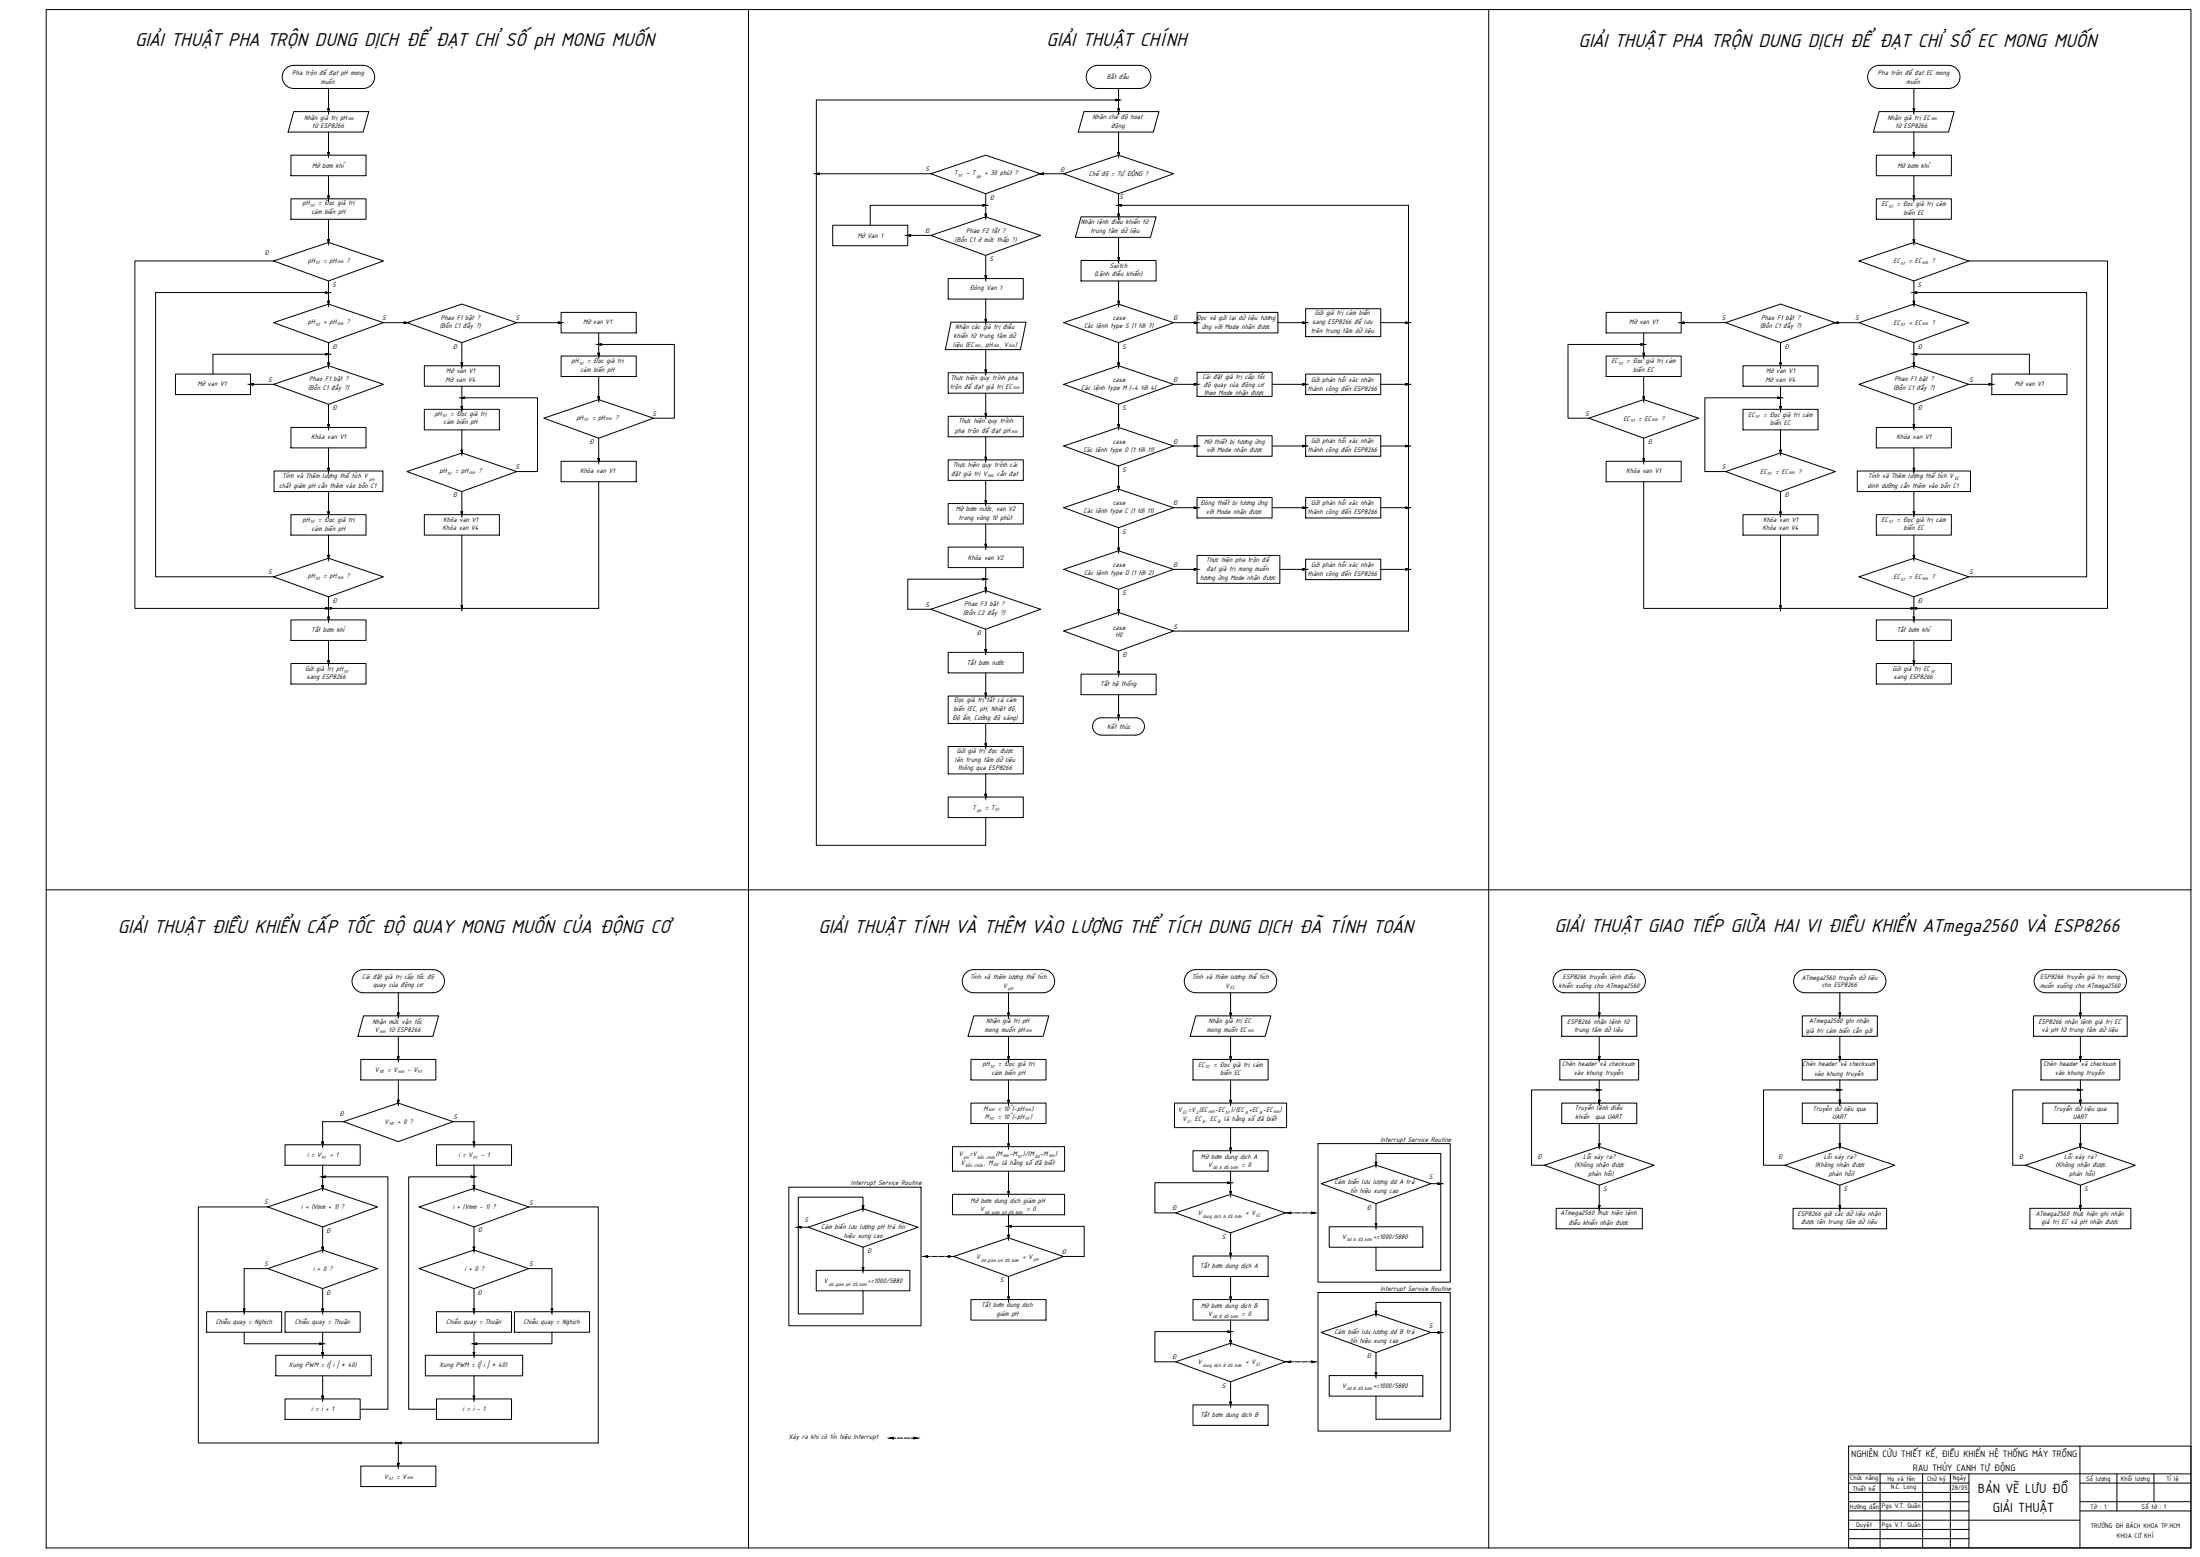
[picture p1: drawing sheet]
<svg xmlns="http://www.w3.org/2000/svg" width="1189mm" height="841mm" viewBox="0 0 1189 841" stroke-linecap="round" stroke-linejoin="round" font-family="sans-serif">
<!-- layer: Continuous-extra thick -->
<path d="M25 5h1159v831h-1159z" fill="none" stroke="#000" stroke-width=".54"/>
<!-- layer: Dam den -->
<g fill="none" stroke="#000" stroke-width=".54">
<path d="M154 37l3-1 2-1h37a6 6 0 0 1 6 7 6 6 0 0 1-6 6h-37a6 6 0 0 1-6-4 6 6 0 0 1 1-7zM589 37l2-1 2-1h23a6 6 0 0 1 6 7 6 6 0 0 1-6 6h-23a6 6 0 0 1-6-4 6 6 0 0 1 2-7zM1015 35a6 6 0 0 0-6 7 6 6 0 0 0 6 6M1016 35h37a6 6 0 0 1 6 7 6 6 0 0 1-6 6h-37M177 59l1 1M178 48v12M178 59v1M603 54h1h-1M604 59v1M604 48v12M605 59l-1 1M1034 59v1"/>
<path d="M1034 48v12M1035 59l-1 1M159 60h40l-3 11h-40zM178 71v13M586 60h40l-3 11h-40zM604 71v13M1015 60h41l-3 11h-41zM1034 71v13M157 84h41v11h-41zM177 82l1 2M178 95v12M178 82v2"/>
<path d="M443 93l-2 1h2M503 94l30-10 29 10-29 11zM562 94l2-1v1zM562 94h13M575 94l29-10 30 10-30 11zM604 82v2M605 82l-1 2M1014 84h41v11h-41zM1034 82v2M1034 95v12M1035 82l-1 2M157 107h41v11h-41z"/>
<path d="M177 106l1 1M178 118v13l-1-2M178 106v1M531 110l2 1h-2M532 116l1 1M533 105v12M533 116v1M584 117h41l-3 11h-41zM604 116v1M604 105v12M605 116l-1 1M606 110l-2 1h2"/>
<path d="M1014 107h41v11h-41zM1034 106v1M1034 118v13v-2M1035 106l-1 1M177 129h1v2zM450 122h41v11h-41zM491 127h1v1zM491 127h12M503 127l30-10 29 10-29 11zM533 138v12M604 128v13l1-2M1034 129h1l-1 2z"/>
<path d="M148 141l30-10 29 10-29 11zM178 152v12M178 158h-2M512 150h41v12h-41zM532 149l1 1M533 149v1M584 141h41v11h-41zM604 152v12M1005 141l29-10 30 10-30 11zM1034 152v12M1036 158h-2h2M148 174l30-10 29 10-29 11z"/>
<path d="M177 163h1v1zM207 174h11M218 174h2l-2 1zM220 174l30-10 29 10-29 11zM279 174h23M302 174h1l-1 1zM303 169h41v11h-41zM324 180v12M514 174h40l-3 15h-40zM532 173l1 1M533 162v12M533 173v1"/>
<path d="M575 174l29-10 30 10-30 11zM604 163v1M605 163l-1 1M645 174h2l-2 1zM647 169h44v11h-44zM704 174h2l-2 1M706 167h40v15h-40zM760 174h1l-1 1M868 169h41v11h-41zM888 180v12M909 174h1v1zM910 174h23"/>
<path d="M933 174l29-10 30 10-30 11zM992 174h1v1zM993 174h12M1005 174l29-10 30 10-30 11zM1034 163h1l-1 1zM115 191h63l-2 1M177 196h1v2zM178 185v13M229 198h41v11h-41zM249 196h1v2zM250 185v13M303 192h41v11h-41z"/>
<path d="M323 191h1v1zM325 186h-1h1M532 200l1 1M533 189v12M533 200v1M604 196v2M604 185v13M605 196l-1 2M868 192h41v11h-41zM887 186h1h-1M888 191h1l-1 1zM942 198h40v11h-40z"/>
<path d="M962 196h1l-1 2zM962 185v13M1034 196h1l-1 2zM1034 191h2v1zM1034 185v13M1036 191h61M95 202h40v11h-40zM135 208l2-1v1zM135 208h13M148 208l30-10 29 10-29 10zM178 218v13M249 220h1v1z"/>
<path d="M250 209v12M251 214l-1 1h1M323 214h1v2zM324 203v13M512 201h41v11h-41zM533 212v13M575 208l29-10 30 10-30 10zM604 218v13M645 207l2 1h-2zM647 201h40v13h-40zM704 207l2 1h-2M706 202h40v11h-40z"/>
<path d="M760 207l1 1h-1M888 214h1l-1 2zM888 203v13M961 214l1 1h-1M962 220h1l-1 1zM962 209v12M1005 208l29-10 30 10-30 10zM1034 218v13M1064 208h12M1075 207l1 1h-1zM1076 202h41v11h-41zM157 231h41v11h-41z"/>
<path d="M177 229h1v2zM229 221h41v11h-41zM250 232v13M294 226l30-10 29 10-29 11zM324 237v12M512 225h41v11h-41zM532 223l1 2M533 236v12M533 223v2M604 229v2M605 229l-1 2M647 235h40v11h-40z"/>
<path d="M706 235h40v11h-40zM859 226l29-10 30 10-30 11zM888 237v12M942 221h40v11h-40zM962 232v13M1014 231h41v11h-41zM1034 229h1l-1 2zM148 254h59v12h-59zM177 253h1v1zM178 242v12M220 255l30-10 29 10-29 11zM249 243h1v2z"/>
<path d="M303 249h41v11h-41zM323 248h1v1zM512 248h41v12h-41zM532 247l1 1M533 260v12M533 247v1M575 241l29-10 30 10-30 11zM604 252v12M645 241h2h-2zM704 241h2h-2M760 241h1h-1M868 249h41v11h-41z"/>
<path d="M888 248h1l-1 1zM933 255l29-10 30 10-30 11zM962 243h1l-1 2zM1004 254h61v12h-61zM1034 253h1l-1 1zM1034 242v12M157 278h41v11h-41zM177 276h1v2zM178 266v12M229 278h41v11h-41zM249 276h1v2zM250 266v12"/>
<path d="M512 272h41v11h-41zM532 270l1 2M533 270v2M575 274l29-10 30 10-30 11zM604 263v1M605 263l-1 1M645 274h2l-2 1zM647 269h40v11h-40zM704 274h2l-2 1M706 269h40v11h-40zM760 274h1l-1 1M942 278h40v11h-40z"/>
<path d="M962 276h1l-1 2zM962 266v12M1014 278h41v11h-41zM1034 266v12l1-2M178 289v13M512 296h41v11h-41zM532 294l1 2M533 283v13M533 294v2M604 296v2M604 285v13M605 296l-1 2"/>
<path d="M1034 289v13M148 312l30-10 29 10-29 10zM177 300h1v2zM531 312l2 1h-2M532 318l1 1M533 307v12M533 318v1M575 308l29-10 30 10-30 10zM604 318v13M645 307l2 1h-2zM647 300h45v15h-45zM704 307l2 1h-2"/>
<path d="M706 302h40v11h-40zM760 307l1 1h-1M1005 312l29-10 30 10-30 10zM1034 300h1l-1 2zM157 335h41v11h-41zM176 329h3M177 333h1v2zM178 322v13M249 327l1 2v-2M491 329h12M503 329l30-10 29 10-29 11zM533 340v12l-1-1"/>
<path d="M604 329v2M605 329l-1 2M962 327v2l1-2M1014 335h41v11h-41zM1033 328l1 1h-1M1034 333h1l-1 2zM1034 322v13M1036 328l-2 1h2M157 358h41v11h-41zM177 357h1v1zM178 346v12M512 352h41v11h-41z"/>
<path d="M532 351h1v1zM575 341l29-10 30 10-30 11zM604 352v12M1014 358h41v11h-41zM1034 357h1l-1 1zM1034 346v12M512 376h41v15h-41zM532 374l1 2M533 363v13M533 374v2M584 364h41v11h-41zM604 363v1"/>
<path d="M604 375v13M605 363l-1 1M533 391v12M595 388a5 5 0 0 0-5 4 5 5 0 0 0 5 5M595 388h19M604 386v2M605 386l-1 2M614 388a5 5 0 0 1 4 4 5 5 0 0 1-4 5h-19M512 403h41v15h-41zM532 402l1 1M533 418v13l-1-2M533 402v1"/>
<path d="M512 431h41v11h-41zM532 429h1v2zM192 526l3-2h1h38a6 6 0 0 1 6 6 6 6 0 0 1-6 6h-38a6 6 0 0 1-5-4 6 6 0 0 1 1-6zM215 536v13M522 526l2-2h2h38a6 6 0 0 1 6 6 6 6 0 0 1-6 6h-38a6 6 0 0 1-6-4 6 6 0 0 1 2-6zM545 536v13M665 536v13M684 524a6 6 0 0 1 6 6 6 6 0 0 1-6 6M684 524h-38a6 6 0 0 0-6 6 6 6 0 0 0 6 6h38M845 524a6 6 0 0 0-6 6 6 6 0 0 0 6 6M846 524h37a6 6 0 0 1 6 6 6 6 0 0 1-6 6h-37M864 536v13"/>
<path d="M975 524a6 6 0 0 0-6 6 6 6 0 0 0 6 6M976 524h37a6 6 0 0 1 6 6 6 6 0 0 1-6 6h-37M994 536v13M1101 526l2-2h2h38a6 6 0 0 1 6 6 6 6 0 0 1-6 6h-38a6 6 0 0 1-5-4 6 6 0 0 1 1-6zM1124 536v13M196 549h41l-3 11h-41zM215 547v2M215 560v12M216 547l-1 2M526 549h41l-3 11h-41zM545 547v2M545 560v12"/>
<path d="M646 549h41l-3 11h-41zM665 547v2M665 560v12M844 549h40v11h-40zM864 547h1l-1 2zM864 560v12M974 549h41v11h-41zM994 547h1l-1 2zM994 560v12M1099 549h51v11h-51zM1124 547h1l-1 2zM1124 560v12"/>
<path d="M195 572h41v11h-41zM215 571v1M216 571l-1 1M525 572h40v11h-40zM545 571v1M645 572h40v11h-40zM665 571v1M843 572h43v11h-43zM864 571h1l-1 1zM974 572h41v11h-41zM994 571h1l-1 1zM1103 572h43v11h-43z"/>
<path d="M1124 571h1l-1 1zM215 594v2M215 583v13M216 594l-1 2M525 596h40v11h-40zM545 594v2M545 583v13M635 596h60v13h-60zM665 594v2M665 583v13M844 596h40v11h-40zM863 588l1 1h-1z"/>
<path d="M864 594h1l-1 2zM864 589h-36v40h7M864 583v13M974 596h41v11h-41zM993 588l1 1h-1zM994 594h1l-1 2zM994 589h-41v40h12M994 583v13M1104 596h41v11h-41zM1123 588l1 1h-1zM1124 594h1l-1 2zM1124 589h-36v40h7"/>
<path d="M1124 583v13M154 618h41v11h-41zM174 617h1l-1 1zM174 606v12v-1M186 606l29-10 30 10-30 11zM236 618h40v11h-40zM256 617h1l-1 1zM256 606v12v-1M515 619h60v14h-60zM545 618v1M545 607v12M665 609v13"/>
<path d="M864 618h1l-1 1zM864 607v12M994 618h1l-1 1zM994 607v12M1124 618h1l-1 1zM1124 607v12M174 629v13v-2M176 635l-2 1h2M255 635l1 1h-1M256 629v13v-2M545 633v12M645 622h40v11h-40z"/>
<path d="M663 638l2 1h-2M665 620v2M665 633v12M714 639l30-10 29 10-29 11zM743 628l1 1v-1M777 639h2l-2 1M835 629l29-10 30 10-30 11zM965 629l29-10 30 10-30 11zM1095 629l29-10 30 10-30 11zM145 652l29-10 30 10-30 11zM174 640h1l-1 2zM227 652l29-10 30 10-30 11z"/>
<path d="M256 640h1l-1 2zM466 651v2l1-2M515 645h60v11h-60zM545 644v1M545 656v13M635 655l30-10 30 10-30 11zM665 644v1M697 655h-1l1 1M697 655h2M700 655h3M703 655h3M707 655h2"/>
<path d="M709 655h1l-1 1zM744 650v13M841 653h47v11h-47zM864 651h1l-1 2zM864 640v13M969 653h50v11h-50zM994 651h1l-1 2zM994 640v13M1097 653h54v11h-54zM1124 651h1l-1 2zM1124 640v13M174 674h1l-1 1z"/>
<path d="M174 663v12v-1M256 674h1l-1 1zM256 663v12v-1M433 663h-2h2M437 663l29-10 30 10-30 11zM466 674v12M500 679l1-1v1zM501 679h2M503 679h4M507 679h3M511 679h2M513 678l1 1h-1"/>
<path d="M515 679l30-10 30 10-30 10zM545 667v2M547 662h-2l2 1M645 678h40v11h-40zM665 677v1M665 666v12M718 663h51v11h-51zM743 661l1 2M744 674v12M744 661v2M132 685v24v-2M145 685l29-10 30 10-30 11z"/>
<path d="M174 696v13v-2M227 685l29-10 30 10-30 11zM256 696v13v-2M298 685v24v-2M441 686h51v11h-51zM466 685v1M466 697v13M467 685l-1 1M545 689v13M665 689v13M112 709h40v11h-40zM132 707v2z"/>
<path d="M154 709h41v11h-41zM174 707h1l-1 2zM174 720v12v-1M236 709h40v11h-40zM256 707h1l-1 2zM256 720v12v-1M278 709h41v11h-41zM298 707h1l-1 2zM525 702h40v11h-40zM545 700v2M645 702h40v11h-40zM663 719h2l-2 1"/>
<path d="M665 700v2M665 713v13M714 720l30-10 29 10-29 11zM743 708l1 2v-2M777 719l2 1h-2M149 732h52v11h-52zM173 725l1 1h-1M174 731h1l-1 1zM230 732h52v11h-52zM256 731h1l-1 1zM258 725l-2 1h2M635 736l30-10 30 10-30 10z"/>
<path d="M665 724v2M697 735l-1 1h1M697 736h2M700 736h3M703 736h3M707 736h2M709 735l1 1h-1zM744 731v12M154 756h41v11h-41zM174 754h1l-1 2zM174 743v13v-2M236 756h40v11h-40z"/>
<path d="M256 754h1l-1 2zM256 743v13v-2M645 759h40v11h-40zM665 757v2M665 746v13M718 743h51v11h-51zM743 742l1 1M744 754v13M744 742v1M214 779h1l-1 1M215 779v13v-2M217 779h-2l2 1"/>
<path d="M481 777l2-1v1zM483 777h1M485 777h3M489 777h3M492 777h2M494 776l1 1h-1M195 792h41v11h-41zM215 790h1l-1 2z"/>
</g>
<g fill="#000" stroke="#000" stroke-width=".54">
<path d="M177 59h1v1zM178 59v1z"/>
<path d="M603 54h1zM603 54h1z"/>
<path d="M604 59v1zM604 59v1l1-1z"/>
<path d="M1034 59v1zM1034 59v1l1-1z"/>
<path d="M177 82h1v2zM178 82v2z"/>
<path d="M441 94l2-1zM441 94h2z"/>
<path d="M562 94l2-1zM562 94h2z"/>
<path d="M604 82v2zM604 82v2l1-2z"/>
<path d="M1034 82v2zM1034 82v2l1-2z"/>
<path d="M177 106h1v1zM178 106v1z"/>
<path d="M531 110l2 1h-2zM531 111h2z"/>
<path d="M532 116l1 1zM533 116v1v-1z"/>
<path d="M604 116v1zM604 116v1l1-1z"/>
<path d="M604 111h2v-1zM604 111h2z"/>
<path d="M1034 106v1zM1034 106v1l1-1z"/>
<path d="M177 129h1v2zM178 129v2z"/>
<path d="M491 127h1zM491 127h1v1z"/>
<path d="M604 139v2zM604 139v2l1-2z"/>
<path d="M1034 129v2zM1034 129v2l1-2z"/>
<path d="M176 158h2zM176 158h2z"/>
<path d="M532 149l1 1zM533 149v1v-1z"/>
<path d="M1034 158h2zM1034 158h2z"/>
<path d="M177 163h1v1zM178 163v1z"/>
<path d="M218 174h2zM218 174v1l2-1z"/>
<path d="M302 174h1zM302 174v1l1-1z"/>
<path d="M532 173l1 1zM533 173v1v-1z"/>
<path d="M604 163v1zM604 163v1l1-1z"/>
<path d="M645 174h2zM645 174v1l2-1z"/>
<path d="M704 174h2zM704 174v1l2-1z"/>
<path d="M760 174h1zM760 174v1l1-1z"/>
<path d="M909 174h1zM909 174l1 1v-1z"/>
<path d="M992 174h1zM992 174l1 1v-1z"/>
<path d="M1034 163v1zM1034 163v1l1-1z"/>
<path d="M176 191h2zM176 191h2z"/>
<path d="M177 196h1v2zM178 196v2z"/>
<path d="M250 196v2zM249 196l1 2v-2z"/>
<path d="M324 191v1zM323 191l1 1v-1z"/>
<path d="M324 186h1zM324 186h1z"/>
<path d="M532 200l1 1zM533 200v1v-1z"/>
<path d="M604 196v2zM604 196v2l1-2z"/>
<path d="M887 186h1zM887 186h1h-1z"/>
<path d="M888 191v1zM888 191v1l1-1z"/>
<path d="M962 196v2zM962 196v2z"/>
<path d="M1034 196v2zM1034 196v2l1-2z"/>
<path d="M1034 191h2zM1034 191l2 1z"/>
<path d="M135 208l2-1zM135 208h2z"/>
<path d="M250 220v1zM249 220l1 1v-1z"/>
<path d="M250 215h1v-1zM250 215h1z"/>
<path d="M324 214v2zM323 214l1 2v-2z"/>
<path d="M645 207l2 1zM645 208h2z"/>
<path d="M704 207l2 1zM704 208h2z"/>
<path d="M760 207l1 1zM760 208h1z"/>
<path d="M888 214v2zM888 214v2l1-2z"/>
<path d="M961 214v1h1zM961 215h1z"/>
<path d="M962 220v1zM962 220v1z"/>
<path d="M1075 207l1 1zM1075 208h1h-1z"/>
<path d="M177 229h1v2zM178 229v2z"/>
<path d="M532 223l1 2zM533 223v2v-2z"/>
<path d="M604 229v2zM604 229v2l1-2z"/>
<path d="M1034 229v2zM1034 229v2l1-2z"/>
<path d="M177 253h1v1zM178 253v1z"/>
<path d="M250 243v2zM249 243l1 2v-2z"/>
<path d="M324 248v1zM323 248l1 1v-1z"/>
<path d="M532 247l1 1zM533 247v1v-1z"/>
<path d="M645 241h2zM645 241h2z"/>
<path d="M704 241h2zM704 241h2z"/>
<path d="M760 241h1zM760 241h1z"/>
<path d="M888 248v1zM888 248v1l1-1z"/>
<path d="M962 243v2zM962 243v2z"/>
<path d="M1034 253v1zM1034 253v1l1-1z"/>
<path d="M177 276h1v2zM178 276v2z"/>
<path d="M250 276v2zM249 276l1 2v-2z"/>
<path d="M532 270l1 2zM533 270v2v-2z"/>
<path d="M604 263v1zM604 263v1l1-1z"/>
<path d="M645 274h2zM645 274v1l2-1z"/>
<path d="M704 274h2zM704 274v1l2-1z"/>
<path d="M760 274h1zM760 274v1l1-1z"/>
<path d="M962 276v2zM962 276v2z"/>
<path d="M1034 276v2zM1034 276v2l1-2z"/>
<path d="M532 294l1 2zM533 294v2v-2z"/>
<path d="M604 296v2zM604 296v2l1-2z"/>
<path d="M177 300h1v2zM178 300v2z"/>
<path d="M531 312l2 1h-2zM531 313h2z"/>
<path d="M532 318l1 1zM533 318v1v-1z"/>
<path d="M645 307l2 1zM645 308h2z"/>
<path d="M704 307l2 1zM704 308h2z"/>
<path d="M760 307l1 1zM760 308h1z"/>
<path d="M1034 300v2zM1034 300v2l1-2z"/>
<path d="M176 328v1h2zM176 329h2z"/>
<path d="M177 333h1v2zM178 333v2z"/>
<path d="M178 329h1v-1zM178 329h1z"/>
<path d="M249 327h1v2zM250 327v2z"/>
<path d="M604 329v2zM604 329v2l1-2z"/>
<path d="M962 327v2zM962 327v2z"/>
<path d="M1033 328v1h1zM1033 329h1z"/>
<path d="M1034 333v2zM1034 333v2l1-2z"/>
<path d="M1034 329h2v-1zM1034 329h2z"/>
<path d="M177 357h1v1zM178 357v1z"/>
<path d="M533 351v1zM532 351l1 1z"/>
<path d="M1034 357v1zM1034 357v1l1-1z"/>
<path d="M532 374l1 2zM533 374v2v-2z"/>
<path d="M604 363v1zM604 363v1l1-1z"/>
<path d="M604 386v2zM604 386v2l1-2z"/>
<path d="M532 402l1 1zM533 402v1v-1z"/>
<path d="M533 429v2zM532 429l1 2z"/>
<path d="M215 547v2zM215 547v2z"/>
<path d="M545 547v2zM545 547v2v-2z"/>
<path d="M665 547v2zM665 547v2z"/>
<path d="M864 547v2zM864 547v2l1-2z"/>
<path d="M994 547v2zM994 547v2z"/>
<path d="M1124 547v2zM1124 547v2z"/>
<path d="M215 571v1zM215 571v1z"/>
<path d="M545 571v1zM545 571v1v-1z"/>
<path d="M665 571v1zM665 571v1z"/>
<path d="M864 571v1zM864 571v1l1-1z"/>
<path d="M994 571v1zM994 571v1z"/>
<path d="M1124 571v1zM1124 571v1z"/>
<path d="M215 594v2zM215 594v2z"/>
<path d="M545 594v2zM545 594v2v-2z"/>
<path d="M665 594v2zM665 594v2z"/>
<path d="M863 588v1h1zM863 589h1z"/>
<path d="M864 594v2zM864 594v2l1-2z"/>
<path d="M993 588v1h1zM993 589h1z"/>
<path d="M994 594v2zM994 594v2z"/>
<path d="M1123 588v1h1zM1123 589h1z"/>
<path d="M1124 594v2zM1124 594v2z"/>
<path d="M174 617v1zM174 617v1z"/>
<path d="M256 617v1zM256 617v1z"/>
<path d="M545 618v1zM545 618v1v-1z"/>
<path d="M864 618v1zM864 618v1l1-1z"/>
<path d="M994 618v1zM994 618v1z"/>
<path d="M1124 618v1zM1124 618v1z"/>
<path d="M174 636h2v-1zM174 636h2z"/>
<path d="M255 635v1h1zM255 636h1z"/>
<path d="M663 638l2 1zM663 639h2z"/>
<path d="M665 620v2zM665 620v2z"/>
<path d="M743 628l1 1zM744 628v1v-1z"/>
<path d="M777 639h2h-2zM777 639h2z"/>
<path d="M174 640v2zM174 640v2z"/>
<path d="M256 640v2zM256 640v2z"/>
<path d="M466 651h1l-1 2zM466 651v2z"/>
<path d="M545 644v1zM545 644v1v-1z"/>
<path d="M665 644v1zM665 644v1z"/>
<path d="M696 655h1zM696 655l1 1v-1z"/>
<path d="M709 655h1h-1zM709 655v1l1-1z"/>
<path d="M864 651v2zM864 651v2l1-2z"/>
<path d="M994 651v2zM994 651v2z"/>
<path d="M1124 651v2zM1124 651v2z"/>
<path d="M174 674v1zM174 674v1z"/>
<path d="M256 674v1zM256 674v1z"/>
<path d="M431 663h2zM431 663h2z"/>
<path d="M500 679l1-1zM500 679h1z"/>
<path d="M513 678l1 1zM513 679h1z"/>
<path d="M545 667v2zM545 667v2v-2z"/>
<path d="M545 662h2zM545 662l2 1z"/>
<path d="M665 677v1zM665 677v1z"/>
<path d="M743 661l1 2zM744 661v2v-2z"/>
<path d="M466 685h1l-1 1zM466 685v1z"/>
<path d="M132 707v2zM132 707v2z"/>
<path d="M174 707v2zM174 707v2z"/>
<path d="M256 707v2zM256 707v2z"/>
<path d="M298 707v2zM298 707v2l1-2z"/>
<path d="M545 700v2zM545 700v2v-2z"/>
<path d="M663 719h2zM663 719v1l2-1z"/>
<path d="M665 700v2zM665 700v2z"/>
<path d="M743 708l1 2zM744 708v2v-2z"/>
<path d="M777 719l2 1zM777 720h2z"/>
<path d="M173 725v1h1zM173 726h1h-1z"/>
<path d="M174 731v1zM174 731v1z"/>
<path d="M256 731v1zM256 731v1z"/>
<path d="M256 726h2v-1zM256 726h2z"/>
<path d="M665 724v2zM665 724v2z"/>
<path d="M696 736l1-1v1zM696 736h1z"/>
<path d="M709 735l1 1h-1zM709 736h1z"/>
<path d="M174 754v2zM174 754v2z"/>
<path d="M256 754v2zM256 754v2z"/>
<path d="M665 757v2zM665 757v2z"/>
<path d="M743 742l1 1zM744 742v1v-1z"/>
<path d="M214 779h1zM214 779h1z"/>
<path d="M215 779h2zM215 779l2 1z"/>
<path d="M481 777l2-1v1zM481 777h2z"/>
<path d="M494 776l1 1h-1zM494 777h1z"/>
<path d="M215 790v2zM215 790v2z"/>
</g>
<!-- layer: Continuous-thick -->
<g fill="none" stroke="#000" stroke-width=".54">
<path d="M404 5v831M804 5v831M604 54h-163v40M441 94v363h92v-15M441 94h62M533 111h-63v11M604 111h157M148 141h-75v188h177v-40M178 158h-94v154h64M1034 158h94v154h-64M1064 141h75v188h-177v-40M634 174h11"/>
<path d="M691 174h15M746 174h15M115 191v11M324 186h40v40h-11M888 186h-41v40h12M1097 191v11M250 215h40v40h-11M634 208h11M687 208h19M746 208h15M962 215h-41v40h12M634 241h11"/>
<path d="M687 241h19M746 241h15M324 260v69h-74M634 274h11M687 274h19M746 274h15M888 260v69h74M533 313h-42v16M634 308h11M692 308h14M746 308h15M634 341h127"/>
<path d="M25 481h1159M174 606h12M245 606h11M174 636h36v125h-15M256 636h-35v125h15M145 652h-38v127h216v-127h-37M624 655h11M575 679h11M132 685h13M286 685h12M132 720v6h42M298 720v6h-42"/>
<path d="M624 736h11M999 796h185M1016 796v40M1039 796v40M1054 796v40M1064 796v40M1124 781v55M1144 796v20M1164 796v15M999 801h65M999 806h65M999 811h65"/>
<path d="M999 816h65M1124 801h60M1124 811h60M1124 816h60M999 821h125M999 836v-55h185v55M999 826h65M999 831h65"/>
</g>
<!-- layer: 0 -->
<path d="M999 836h185" fill="none" stroke="#000" stroke-width=".54"/>
<!-- layer: C_05 -->
<g fill="none" stroke="#000" stroke-width=".54">
<path d="M761 111v230M712 618h72v75h-72zM665 639h-41v16M744 628v-5h35v63h-35M773 639h6M426 641h72v75h-72zM466 651v-4h-35v63h35M431 663h6M545 662h41v17M712 698h72v75h-72zM665 719h-41v17M744 708v-5h35v64h-35"/>
<path d="M773 720h6"/>
</g>
<g font-size="11.2">
<text x="73" y="25">GIẢI THUẬT PHA TRỘN DUNG DỊCH ĐỂ ĐẠT CHỈ SỐ pH MONG MUỐN</text>
<text x="566" y="25">GIẢI THUẬT CHÍNH</text>
<text x="853" y="25">GIẢI THUẬT PHA TRỘN DUNG DỊCH ĐỂ ĐẠT CHỈ SỐ EC MONG MUỐN</text>
<text x="64" y="504">GIẢI THUẬT ĐIỀU KHIỂN CẤP TỐC ĐỘ QUAY MONG MUỐN CỦA ĐỘNG CƠ</text>
<text x="442" y="504">GIẢI THUẬT TÍNH VÀ THÊM VÀO LƯỢNG THỂ TÍCH DUNG DỊCH ĐÃ TÍNH TOÁN</text>
<text x="840" y="503">GIẢI THUẬT GIAO TIẾP GIỮA HAI VI ĐIỀU KHIỂN ATmega2560 VÀ ESP8266</text>
</g>
<g font-size="7.8">
<text x="1069" y="807">BẢN VẼ LƯU ĐỒ</text>
<text x="1077" y="817">GIẢI THUẬT</text>
</g>
<g font-size="5.4">
<text x="1000" y="787">NGHIÊN CỨU THIẾT KẾ, ĐIỀU KHIỂN HỆ THỐNG MÁY TRỒNG</text>
<text x="1034" y="795">RAU THỦY CANH TỰ ĐỘNG</text>
</g>
<g font-size="4">
<text x="158" y="41">Pha trộn để đạt pH mong</text>
<text x="1015" y="41">Pha trộn để đạt EC mong</text>
<text x="173" y="45">muốn</text>
<text x="598" y="43">Bắt đầu</text>
<text x="1030" y="45">muốn</text>
<text x="164" y="65">Nhận giá trị pH</text>
<text x="590" y="64">Nhận chế độ hoạt</text>
<text x="1020" y="65">Nhận giá trị EC</text>
<text x="169" y="69">từ ESP8266</text>
<text x="600" y="69">động</text>
<text x="1024" y="69">từ ESP8266</text>
<text x="169" y="91">Mở bơm khí</text>
<text x="500" y="93">S</text>
<text x="516" y="95">T</text>
<text x="522" y="95">- T</text>
<text x="532" y="95">&gt; 30 phút ?</text>
<text x="573" y="93">Đ</text>
<text x="588" y="95">Chế độ = TỰ ĐỘNG ?</text>
<text x="1025" y="91">Mở bơm khí</text>
<text x="535" y="108">Đ</text>
<text x="605" y="108">S</text>
<text x="164" y="111">pH</text>
<text x="172" y="111">= Đọc giá trị</text>
<text x="1017" y="111">EC</text>
<text x="1025" y="111">= Đọc giá trị cảm</text>
<text x="168" y="116">cảm biến pH</text>
<text x="1029" y="116">biến EC</text>
<text x="500" y="126">Đ</text>
<text x="522" y="126">Phao F2 tắt ?</text>
<text x="584" y="121">Nhận lệnh điều khiển từ</text>
<text x="463" y="128">Mở Van 1</text>
<text x="516" y="131">(Bồn C1 ở mức thấp ?)</text>
<text x="589" y="126">trung tâm dữ liệu</text>
<text x="143" y="138">Đ</text>
<text x="166" y="142">pH</text>
<text x="175" y="142">= pH</text>
<text x="187" y="142">?</text>
<text x="535" y="141">S</text>
<text x="1023" y="142">EC</text>
<text x="1031" y="142">= EC</text>
<text x="1044" y="142">?</text>
<text x="591" y="149">(Lệnh điều khiển)</text>
<text x="600" y="145">Switch</text>
<text x="180" y="155">S</text>
<text x="1036" y="155">S</text>
<text x="524" y="157">Đóng Van 1</text>
<text x="207" y="173">S</text>
<text x="238" y="173">Phao F1 bật ?</text>
<text x="279" y="173">S</text>
<text x="601" y="173">case</text>
<text x="634" y="173">Đ</text>
<text x="646" y="173">Đọc và gửi lại dữ liệu tương</text>
<text x="711" y="170">Gửi giá trị cảm biến</text>
<text x="931" y="173">S</text>
<text x="952" y="173">Phao F1 bật ?</text>
<text x="1003" y="173">S</text>
<text x="166" y="175">pH</text>
<text x="175" y="175">&gt; pH</text>
<text x="187" y="175">?</text>
<text x="238" y="177">(Bồn C1 đầy ?)</text>
<text x="315" y="175">Mở van V1</text>
<text x="516" y="178">Nhận các giá trị điều</text>
<text x="586" y="177">Các lệnh type S (1 tới 7)</text>
<text x="649" y="178">ứng với Mode nhận được</text>
<text x="709" y="175">sang ESP8266 để lưu</text>
<text x="880" y="175">Mở van V1</text>
<text x="951" y="177">(Bồn C1 đầy ?)</text>
<text x="1023" y="176">EC</text>
<text x="1031" y="176">&lt; EC</text>
<text x="1044" y="176">?</text>
<text x="515" y="183">khiển từ trung tâm dữ</text>
<text x="708" y="180">trên trung tâm dữ liệu</text>
<text x="180" y="188">Đ</text>
<text x="245" y="188">Đ</text>
<text x="515" y="187">liệu (EC</text>
<text x="530" y="187">, pH</text>
<text x="540" y="187">, V</text>
<text x="549" y="187">)</text>
<text x="606" y="188">S</text>
<text x="964" y="188">Đ</text>
<text x="1036" y="188">Đ</text>
<text x="309" y="196">pH</text>
<text x="317" y="196">= Đọc giá trị</text>
<text x="871" y="196">EC</text>
<text x="879" y="196">= Đọc giá trị cảm</text>
<text x="241" y="202">Mở van V1</text>
<text x="314" y="201">cảm biến pH</text>
<text x="883" y="201">biến EC</text>
<text x="954" y="202">Mở van V1</text>
<text x="107" y="208">Mở van V1</text>
<text x="145" y="206">S</text>
<text x="167" y="206">Phao F1 bật ?</text>
<text x="241" y="206">Mở van V4</text>
<text x="514" y="205">Thực hiện quy trình pha</text>
<text x="601" y="206">case</text>
<text x="634" y="206">Đ</text>
<text x="650" y="204">Cài đặt giá trị cấp tốc</text>
<text x="651" y="209">độ quay của động cơ</text>
<text x="709" y="206">Gửi phản hồi xác nhận</text>
<text x="954" y="206">Mở van V4</text>
<text x="1024" y="206">Phao F1 bật ?</text>
<text x="1064" y="206">S</text>
<text x="1089" y="208">Mở van V1</text>
<text x="166" y="211">(Bồn C1 đầy ?)</text>
<text x="513" y="210">trộn để đạt giá trị EC</text>
<text x="584" y="211">Các lệnh type M (-4 tới 4)</text>
<text x="651" y="213">theo Mode nhận được</text>
<text x="707" y="211">thành công đến ESP8266</text>
<text x="1023" y="211">(Bồn C1 đầy ?)</text>
<text x="180" y="222">Đ</text>
<text x="606" y="222">S</text>
<text x="1036" y="222">Đ</text>
<text x="235" y="225">pH</text>
<text x="243" y="225">= Đọc giá trị</text>
<text x="311" y="227">pH</text>
<text x="320" y="227">= pH</text>
<text x="332" y="227">?</text>
<text x="353" y="224">S</text>
<text x="857" y="224">S</text>
<text x="877" y="227">EC</text>
<text x="885" y="227">= EC</text>
<text x="898" y="227">?</text>
<text x="945" y="225">EC</text>
<text x="953" y="225">= Đọc giá trị cảm</text>
<text x="240" y="229">cảm biến pH</text>
<text x="516" y="234">pha trộn để đạt pH</text>
<text x="518" y="229">Thực hiện quy trình</text>
<text x="957" y="230">biến EC</text>
<text x="168" y="237">Khóa van V1</text>
<text x="318" y="240">Đ</text>
<text x="601" y="240">case</text>
<text x="634" y="240">Đ</text>
<text x="651" y="240">Mở thiết bị tương ứng</text>
<text x="709" y="239">Gửi phản hồi xác nhận</text>
<text x="890" y="240">Đ</text>
<text x="1025" y="237">Khóa van V1</text>
<text x="585" y="244">Các lệnh type O (1 tới 11)</text>
<text x="652" y="244">với Mode nhận được</text>
<text x="707" y="244">thành công đến ESP8266</text>
<text x="238" y="256">pH</text>
<text x="246" y="256">= pH</text>
<text x="258" y="256">?</text>
<text x="279" y="253">S</text>
<text x="313" y="256">Khóa van V1</text>
<text x="514" y="257">đặt giá trị V</text>
<text x="515" y="252">Thực hiện quy trình cài</text>
<text x="539" y="257">cần đạt</text>
<text x="606" y="255">S</text>
<text x="879" y="256">Khóa van V1</text>
<text x="931" y="253">S</text>
<text x="951" y="256">EC</text>
<text x="959" y="256">= EC</text>
<text x="972" y="256">?</text>
<text x="151" y="263">chất giảm pH cần thêm vào bồn C1</text>
<text x="153" y="258">Tính và Thêm lượng thể tích V</text>
<text x="1009" y="263">dinh dưỡng cần thêm vào bồn C1</text>
<text x="1010" y="258">Tính và Thêm lượng thể tích V</text>
<text x="245" y="269">Đ</text>
<text x="964" y="269">Đ</text>
<text x="601" y="273">case</text>
<text x="634" y="273">Đ</text>
<text x="649" y="273">Đóng thiết bị tương ứng</text>
<text x="709" y="273">Gửi phản hồi xác nhận</text>
<text x="164" y="282">pH</text>
<text x="172" y="282">= Đọc giá trị</text>
<text x="516" y="276">Mở bơm nước, van V2</text>
<text x="518" y="281">trong vòng 10 phút</text>
<text x="586" y="277">Các lệnh type C (1 tới 11)</text>
<text x="652" y="278">với Mode nhận được</text>
<text x="707" y="278">thành công đến ESP8266</text>
<text x="1017" y="282">EC</text>
<text x="1025" y="282">= Đọc giá trị cảm</text>
<text x="168" y="287">cảm biến pH</text>
<text x="239" y="287">Khóa van V4</text>
<text x="240" y="282">Khóa van V1</text>
<text x="952" y="287">Khóa van V4</text>
<text x="953" y="282">Khóa van V1</text>
<text x="1029" y="287">biến EC</text>
<text x="606" y="288">S</text>
<text x="523" y="302">Khóa van V2</text>
<text x="652" y="304">Thực hiện pha trộn để</text>
<text x="145" y="310">S</text>
<text x="586" y="311">Các lệnh type D (1 tới 2)</text>
<text x="601" y="306">case</text>
<text x="634" y="306">Đ</text>
<text x="652" y="309">đạt giá trị mong muốn</text>
<text x="707" y="311">thành công đến ESP8266</text>
<text x="709" y="306">Gửi phản hồi xác nhận</text>
<text x="1064" y="310">S</text>
<text x="166" y="312">pH</text>
<text x="175" y="312">= pH</text>
<text x="187" y="312">?</text>
<text x="648" y="313">tương ứng Mode nhận được</text>
<text x="1023" y="313">EC</text>
<text x="1031" y="313">= EC</text>
<text x="1044" y="313">?</text>
<text x="606" y="322">S</text>
<text x="180" y="326">Đ</text>
<text x="500" y="328">S</text>
<text x="521" y="327">Phao F3 bật ?</text>
<text x="1036" y="326">Đ</text>
<text x="520" y="332">(Bồn C2 đầy ?)</text>
<text x="168" y="341">Tắt bơm khí</text>
<text x="601" y="340">case</text>
<text x="634" y="340">S</text>
<text x="1025" y="341">Tắt bơm khí</text>
<text x="528" y="343">Đ</text>
<text x="603" y="344">H0</text>
<text x="523" y="359">Tắt bơm nước</text>
<text x="606" y="355">Đ</text>
<text x="165" y="363">Gửi giá trị pH</text>
<text x="1023" y="363">Gửi giá trị EC</text>
<text x="166" y="367">sang ESP8266</text>
<text x="595" y="371">Tắt hệ thống</text>
<text x="1023" y="367">sang ESP8266</text>
<text x="515" y="379">Đọc giá trị tất cả cảm</text>
<text x="515" y="389">Độ ẩm, Cường độ sáng)</text>
<text x="515" y="384">biến (EC, pH, Nhiệt độ,</text>
<text x="598" y="394">Kết thúc</text>
<text x="517" y="407">Gửi giá trị đọc được</text>
<text x="516" y="412">lên trung tâm dữ liệu</text>
<text x="518" y="416">thông qua ESP8266</text>
<text x="526" y="437">T</text>
<text x="532" y="437">= T</text>
<text x="196" y="529">Cài đặt giá trị cấp tốc độ</text>
<text x="202" y="533">quay của động cơ</text>
<text x="524" y="529">Tính và thêm lượng thể tích</text>
<text x="542" y="533">V</text>
<text x="644" y="529">Tính và thêm lượng thể tích</text>
<text x="662" y="533">V</text>
<text x="842" y="534">khiển xuống cho ATmega2560</text>
<text x="845" y="529">ESP8266 truyền lệnh điều</text>
<text x="974" y="529">ATmega2560 truyền dữ liệu</text>
<text x="984" y="533">cho ESP8266</text>
<text x="1102" y="534">muốn xuống cho ATmega2560</text>
<text x="1103" y="529">ESP8266 truyền giá trị mong</text>
<text x="201" y="553">Nhận mức vận tốc</text>
<text x="203" y="558">V</text>
<text x="210" y="558">từ ESP8266</text>
<text x="532" y="557">mong muốn pH</text>
<text x="533" y="553">Nhận giá trị pH</text>
<text x="652" y="557">mong muốn EC</text>
<text x="653" y="553">Nhận giá trị EC</text>
<text x="847" y="553">ESP8266 nhận lệnh từ</text>
<text x="851" y="558">trung tâm dữ liệu</text>
<text x="976" y="558">giá trị cảm biến cần gửi</text>
<text x="978" y="553">ATmega2560 ghi nhận</text>
<text x="1101" y="553">ESP8266 nhận lệnh giá trị EC</text>
<text x="1103" y="558">và pH từ trung tâm dữ liệu</text>
<text x="531" y="576">pH</text>
<text x="539" y="576">= Đọc giá trị</text>
<text x="844" y="576">Chèn header và checksum</text>
<text x="1104" y="576">Chèn header và checksum</text>
<text x="203" y="579">V</text>
<text x="209" y="579">= V</text>
<text x="220" y="579">- V</text>
<text x="536" y="580">cảm biến pH</text>
<text x="648" y="576">EC</text>
<text x="656" y="576">= Đọc giá trị cảm</text>
<text x="659" y="581">biến EC</text>
<text x="850" y="581">vào khung truyền</text>
<text x="974" y="576">Chèn header và checksum</text>
<text x="980" y="581">vào khung truyền</text>
<text x="1110" y="581">vào khung truyền</text>
<text x="851" y="599">Truyền lệnh điều</text>
<text x="183" y="603">Đ</text>
<text x="245" y="605">S</text>
<text x="531" y="600">M</text>
<text x="532" y="604">M</text>
<text x="539" y="600">= 10^(-pH</text>
<text x="539" y="604">= 10^(-pH</text>
<text x="557" y="604">)</text>
<text x="557" y="600">)</text>
<text x="637" y="601">V</text>
<text x="639" y="606">V , EC , EC</text>
<text x="642" y="601">=V (EC</text>
<text x="657" y="601">-EC</text>
<text x="661" y="606">là hằng số đã biết</text>
<text x="665" y="601">)/(EC +EC -EC</text>
<text x="692" y="601">)</text>
<text x="851" y="605">khiển</text>
<text x="862" y="605">qua UART</text>
<text x="980" y="600">Truyền dữ liệu qua</text>
<text x="990" y="604">UART</text>
<text x="1110" y="600">Truyền dữ liệu qua</text>
<text x="1120" y="604">UART</text>
<text x="208" y="607">V</text>
<text x="215" y="607">&gt; 0 ?</text>
<text x="746" y="617">Interrupt Service Routine</text>
<text x="166" y="625">i = V</text>
<text x="178" y="625">+ 1</text>
<text x="248" y="625">i = V</text>
<text x="260" y="625">- 1</text>
<text x="518" y="625">V</text>
<text x="519" y="629">V</text>
<text x="524" y="625">=V</text>
<text x="532" y="629">, M</text>
<text x="538" y="625">(M</text>
<text x="541" y="629">là hằng số đã biết</text>
<text x="545" y="625">-M</text>
<text x="553" y="625">)/(M</text>
<text x="562" y="625">-M</text>
<text x="570" y="625">)</text>
<text x="649" y="626">Mở bơm dung dịch A</text>
<text x="831" y="626">Đ</text>
<text x="856" y="626">Lỗi xảy ra?</text>
<text x="961" y="626">Đ</text>
<text x="986" y="626">Lỗi xảy ra?</text>
<text x="1091" y="626">Đ</text>
<text x="1116" y="626">Lỗi xảy ra?</text>
<text x="653" y="631">V</text>
<text x="671" y="631">= 0</text>
<text x="851" y="630">(Không nhận được</text>
<text x="858" y="635">phản hồi)</text>
<text x="981" y="630">(Không nhận được</text>
<text x="988" y="635">phản hồi)</text>
<text x="1111" y="630">(Không nhận được</text>
<text x="1118" y="635">phản hồi)</text>
<text x="460" y="640">Interrupt Service Routine</text>
<text x="721" y="640">Cảm biến lưu lượng dd A trả</text>
<text x="772" y="637">S</text>
<text x="730" y="645">tín hiệu xung cao</text>
<text x="866" y="643">S</text>
<text x="996" y="643">S</text>
<text x="1126" y="643">S</text>
<text x="143" y="650">S</text>
<text x="163" y="653">i &lt; (Vmm + 1) ?</text>
<text x="245" y="653">i &gt; (Vmm - 1) ?</text>
<text x="286" y="651">S</text>
<text x="524" y="650">Mở bơm dung dịch giảm pH</text>
<text x="633" y="654">Đ</text>
<text x="739" y="653">Đ</text>
<text x="530" y="654">V</text>
<text x="555" y="654">= 0</text>
<text x="647" y="656">V</text>
<text x="673" y="656">&lt; V</text>
<text x="843" y="657">ATmega2560 thực hiện lệnh</text>
<text x="971" y="657">ESP8266 gửi các dữ liệu nhận</text>
<text x="1100" y="657">ATmega2560 thực hiện ghi nhận</text>
<text x="258" y="666">Đ</text>
<text x="435" y="660">S</text>
<text x="444" y="664">Cảm biến lưu lượng pH trả tín</text>
<text x="848" y="662">điều khiển nhận được</text>
<text x="973" y="661">được lên trung tâm dữ liệu</text>
<text x="1103" y="661">giá trị EC và pH nhận được</text>
<text x="176" y="666">Đ</text>
<text x="456" y="669">hiệu xung cao</text>
<text x="660" y="669">S</text>
<text x="725" y="669">V</text>
<text x="742" y="669">+=1000/5880</text>
<text x="468" y="677">Đ</text>
<text x="574" y="677">Đ</text>
<text x="143" y="684">S</text>
<text x="286" y="684">S</text>
<text x="528" y="680">V</text>
<text x="553" y="680">&lt; V</text>
<text x="169" y="687">i &gt; 0 ?</text>
<text x="251" y="687">i &gt; 0 ?</text>
<text x="649" y="685">Tắt bơm dung dịch A</text>
<text x="445" y="693">V</text>
<text x="469" y="693">+=1000/5880</text>
<text x="540" y="693">S</text>
<text x="176" y="699">Đ</text>
<text x="258" y="699">Đ</text>
<text x="746" y="697">Interrupt Service Routine</text>
<text x="530" y="706">Tắt bơm dung dịch</text>
<text x="649" y="707">Mở bơm dung dịch B</text>
<text x="539" y="711">giảm pH</text>
<text x="653" y="711">V</text>
<text x="671" y="711">= 0</text>
<text x="117" y="715">Chiều quay = Nghịch</text>
<text x="159" y="715">Chiều quay = Thuận</text>
<text x="241" y="715">Chiều quay = Thuận</text>
<text x="283" y="715">Chiều quay = Nghịch</text>
<text x="772" y="717">S</text>
<text x="721" y="721">Cảm biến lưu lượng dd B trả</text>
<text x="730" y="726">tín hiệu xung cao</text>
<text x="633" y="734">Đ</text>
<text x="647" y="737">V</text>
<text x="673" y="737">&lt; V</text>
<text x="739" y="734">Đ</text>
<text x="156" y="738">Xung PWM = (| i | * 40)</text>
<text x="237" y="738">Xung PWM = (| i | * 40)</text>
<text x="660" y="750">S</text>
<text x="725" y="750">V</text>
<text x="742" y="750">+=1000/5880</text>
<text x="168" y="762">i = i + 1</text>
<text x="250" y="762">i = i - 1</text>
<text x="649" y="765">Tắt bơm dung dịch B</text>
<text x="426" y="777">Xảy ra khi có tín hiệu Interrupt</text>
<text x="208" y="799">V</text>
<text x="214" y="799">= V</text>
</g>
<g font-size="3.9">
<text x="1000" y="800">Chức năng</text>
<text x="1020" y="800">Họ và tên</text>
<text x="1041" y="800">Chữ ký</text>
<text x="1055" y="800">Ngày</text>
<text x="1127" y="800">Số lượng</text>
<text x="1146" y="800">Khối lượng</text>
<text x="1171" y="800">Tỉ lệ</text>
<text x="1001" y="805">Thiết kế</text>
<text x="1022" y="805">N.C. Long</text>
<text x="1055" y="805">28/05</text>
<text x="1000" y="815">Hướng dẫn</text>
<text x="1017" y="815">Pgs V.T. Quân</text>
<text x="1130" y="815">Tờ : 1</text>
<text x="1157" y="815">Số tờ : 1</text>
<text x="1003" y="825">Duyệt</text>
<text x="1017" y="825">Pgs V.T. Quân</text>
<text x="1130" y="825">TRƯỜNG ĐH BÁCH KHOA TP.HCM</text>
<text x="1144" y="831">KHOA CƠ KHÍ</text>
</g>
<g font-size="2.8">
<text x="188" y="65">mm</text>
<text x="1044" y="65">mm</text>
<text x="518" y="96">ht</text>
<text x="528" y="96">qk</text>
<text x="168" y="112">ht</text>
<text x="1021" y="112">ht</text>
<text x="171" y="143">ht</text>
<text x="182" y="142">mm</text>
<text x="1027" y="143">ht</text>
<text x="1039" y="142">mm</text>
<text x="171" y="176">ht</text>
<text x="182" y="175">mm</text>
<text x="1027" y="176">ht</text>
<text x="1039" y="176">mm</text>
<text x="527" y="188">mm</text>
<text x="537" y="188">mm</text>
<text x="545" y="188">mm</text>
<text x="313" y="197">ht</text>
<text x="875" y="197">ht</text>
<text x="548" y="210">mm</text>
<text x="239" y="225">ht</text>
<text x="316" y="228">ht</text>
<text x="327" y="227">mm</text>
<text x="881" y="228">ht</text>
<text x="893" y="227">mm</text>
<text x="949" y="226">ht</text>
<text x="547" y="234">mm</text>
<text x="242" y="256">ht</text>
<text x="254" y="256">mm</text>
<text x="534" y="257">mm</text>
<text x="955" y="257">ht</text>
<text x="967" y="256">mm</text>
<text x="200" y="260">pH</text>
<text x="1056" y="259">EC</text>
<text x="168" y="283">ht</text>
<text x="1021" y="283">ht</text>
<text x="171" y="313">ht</text>
<text x="182" y="313">mm</text>
<text x="1027" y="314">ht</text>
<text x="1039" y="313">mm</text>
<text x="186" y="363">ht</text>
<text x="1044" y="363">ht</text>
<text x="528" y="439">qk</text>
<text x="538" y="438">ht</text>
<text x="545" y="535">pH</text>
<text x="665" y="534">EC</text>
<text x="205" y="558">mm</text>
<text x="554" y="558">mm</text>
<text x="674" y="558">mm</text>
<text x="205" y="580">tđ</text>
<text x="215" y="579">mm</text>
<text x="226" y="580">ht</text>
<text x="535" y="577">ht</text>
<text x="651" y="577">ht</text>
<text x="534" y="600">mm</text>
<text x="535" y="605">ht</text>
<text x="554" y="600">mm</text>
<text x="554" y="605">ht</text>
<text x="639" y="602">EC</text>
<text x="646" y="602">2</text>
<text x="653" y="601">mm</text>
<text x="662" y="602">ht</text>
<text x="673" y="602">A</text>
<text x="681" y="602">B</text>
<text x="688" y="601">mm</text>
<text x="210" y="608">tđ</text>
<text x="642" y="606">2</text>
<text x="650" y="606">A</text>
<text x="658" y="606">B</text>
<text x="174" y="626">ht</text>
<text x="256" y="626">ht</text>
<text x="521" y="626">pH</text>
<text x="528" y="626">bồn chứa</text>
<text x="537" y="630">dd</text>
<text x="542" y="625">mm</text>
<text x="550" y="625">ht</text>
<text x="559" y="625">dd</text>
<text x="567" y="625">mm</text>
<text x="522" y="630">bồn chứa</text>
<text x="655" y="631">dd A đã bơm</text>
<text x="532" y="656">dd giảm pH đã bơm</text>
<text x="650" y="658">dung dịch A đã bơm</text>
<text x="679" y="657">EC</text>
<text x="728" y="670">dd A đã bơm</text>
<text x="530" y="681">dd giảm pH đã bơm</text>
<text x="558" y="681">pH</text>
<text x="448" y="694">dd giảm pH đã bơm</text>
<text x="655" y="712">dd B đã bơm</text>
<text x="679" y="738">EC</text>
<text x="650" y="738">dung dịch B đã bơm</text>
<text x="728" y="751">dd B đã bơm</text>
<text x="210" y="800">ht</text>
<text x="220" y="799">mm</text>
</g>
</svg>
